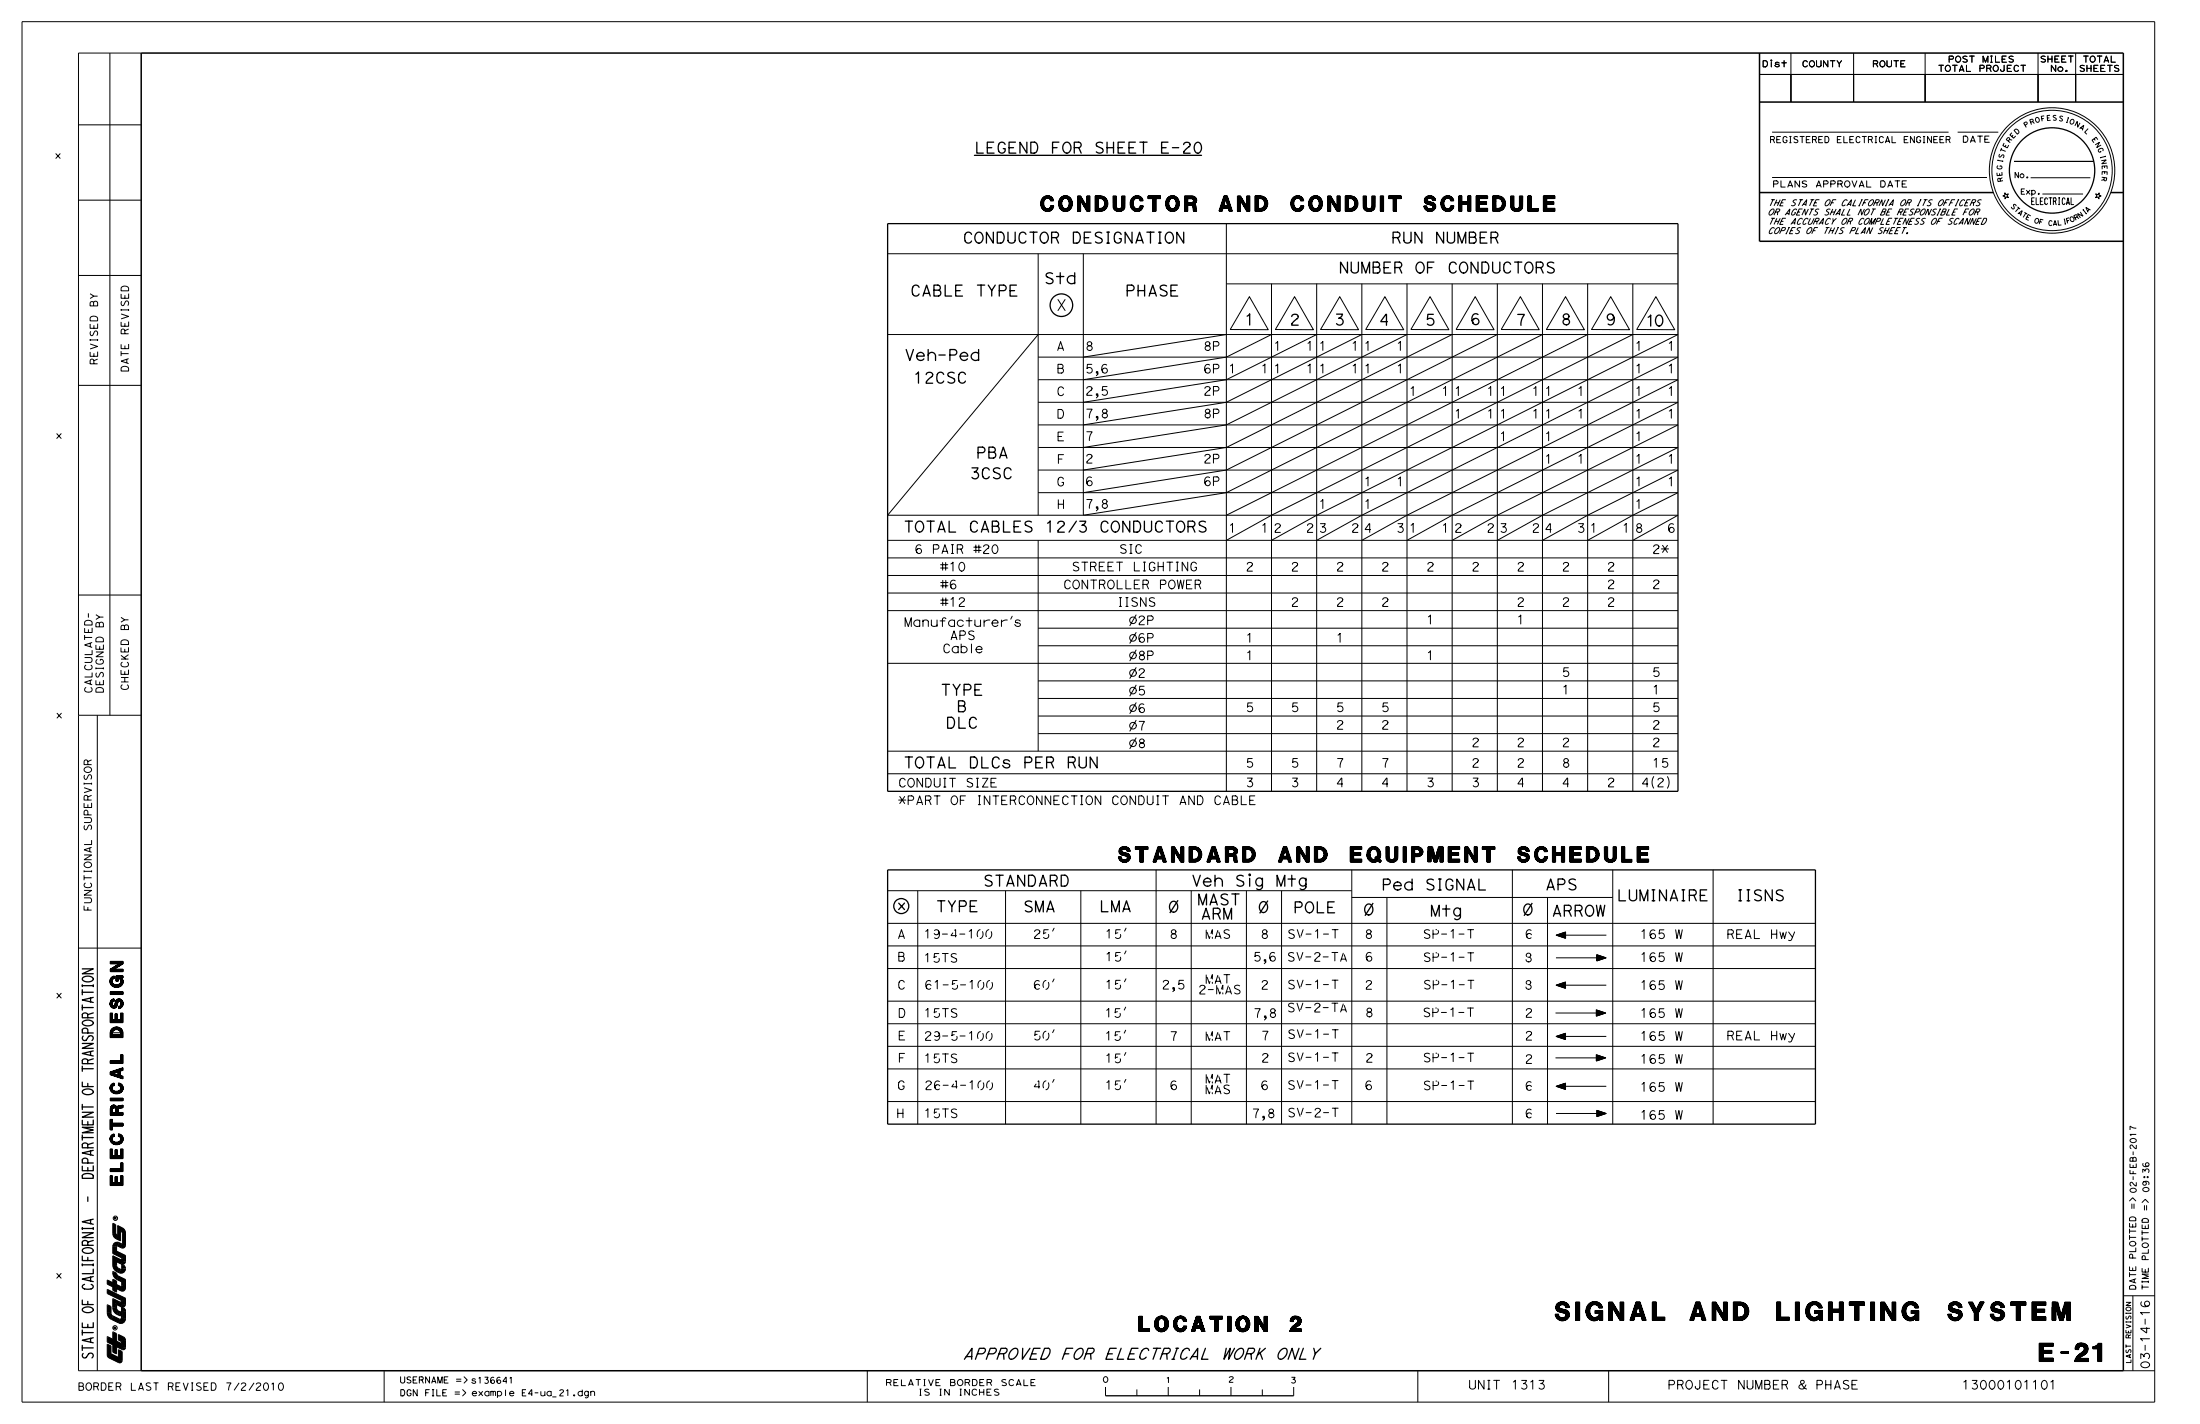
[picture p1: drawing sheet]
<svg xmlns="http://www.w3.org/2000/svg" width="432mm" height="279mm" viewBox="0 0 432 279" stroke-linecap="round" stroke-linejoin="round" font-family="sans-serif">
<g fill="none" stroke="#000" stroke-width=".2">
<path d="M4.3 4.3h418.6v270.8h-418.6zM21.6 10.4v129.9M27.7 10.4h-12.3v258.6h12.3M347.7 12.2v.9M351.5 10.4v9.6M363.8 10.4v9.6M377.8 10.4v9.6M400 10.4v9.6M407.4 10.4v9.6M416.8 14.6h-71.5v5.4h71.5M15.4 24.5h12.3M15.4 39.3h12.3"/>
<path d="M347.8 25.9h34.6M347.8 34.8h42.2M384.2 25.9h8M393.5 37.8l.3 .4 .4-.2-.3 .4 .3 .4-.4-.2-.3 .4v-.4l-.4-.2 .4-.1zM398.6 34.9h11.7M400.9 38.1h7.9M410.9 31.7h-15.6M411.3 38l.4 .2 .3-.4v.5l.4 .2-.4 .1v.4l-.3-.3-.4 .1 .3-.4zM15.4 54h12.3M174.2 49.8h155.1M203.8 49.8v51.3M212.6 49.8v51.3l28.1-4.4 62-31.1"/>
<path d="M240.7 55.7h88.6M240.7 43.9v111.4M245.2 58.2l3.7 6.5h-7.4zM249.6 55.7v99.6M254.1 58.2l3.7 6.5h-7.5zM258.4 55.7v99.6M263 58.2l3.7 6.5h-7.5zM267.3 55.7v99.6M271.8 58.2l3.7 6.5h-7.4zM276.2 55.7v99.6M280.7 58.2l3.7 6.5h-7.5zM285 55.7v99.6"/>
<path d="M289.5 58.2l3.7 6.5h-7.4zM293.9 55.7v99.6M298.4 58.2l3.7 6.5h-7.5zM302.7 55.7v99.6M307.3 58.2l3.7 6.5h-7.5zM311.6 55.7v99.6M316.1 58.2l3.7 6.5h-7.4zM320.5 55.7v99.6M325 58.2l3.7 6.5h-7.5zM15.4 75.6h12.3M174.2 65.6h155.1l-70.9 35.5-8.8 4.9M203.8 70.1h125.5l-62 31-8.9 4.9"/>
<path d="M203.8 74.5h125.5l-53.1 26.6-8.9 4.9M203.8 78.9h125.5l-44.3 22.2-8.8 4.9M203.8 65.6l-29.6 35.5h155.1l-8.8 4.9M240.7 65.6l-28.1 4.5M249.6 65.6l-8.9 4.5-28.1 4.4M258.4 65.6l-17.7 8.9-28.1 4.4M267.3 65.6l-26.6 13.3-28.1 4.5M276.2 65.6l-35.5 17.8-28.1 4.4M285 65.6l-44.3 22.2-28.1 4.4M293.9 65.6l-53.2 26.6-28.1 4.5M311.6 65.6l-70.9 35.5M320.5 65.6l-70.9 35.5-8.9 4.9"/>
<path d="M203.8 83.4h125.5l-35.4 17.7-8.9 4.9M203.8 87.8h125.5l-26.6 13.3-8.8 4.9M203.8 92.2h125.5l-17.7 8.9-8.9 4.9M203.8 96.7h125.5l-8.8 4.4-8.9 4.9M15.4 116.8h12.3M174.2 106h155.1M174.2 112.9h155.1M174.2 116.4h155.1M174.2 119.8h155.1M174.2 109.5h155.1M203.8 106v41.4M174.2 130.2h155.1"/>
<path d="M198.7 120.9l-.3 .6M203.8 126.7h125.5M203.8 123.3h125.5M203.8 133.6h125.5M203.8 137h125.5M223 131l-1.2 2.1M223 134.4l-1.2 2.1M223 137.9l-1.2 2.1M223 124.1l-1.2 2.1M223 120.7l-1.2 2.1M223 127.5l-1.2 2.2M223.6 131.6a.47 .47 0 0 1 .6-.4 .47 .47 0 0 1 .3 .7l-.7 .5-.2 .5h1"/>
<path d="M224.5 138.2a.68 .68 0 0 0-.8 .1 .68 .68 0 0 0-.1 .9l.1 .4M224.6 134.6h-.9l-.1 .8a.58 .58 0 0 1 .9 0 .58 .58 0 0 1 0 .8 .58 .58 0 0 1-.9 0M225.3 125.2h.7a.44 .44 0 0 0 .3-.5 .44 .44 0 0 0-.3-.4h-.7v1.7M225.3 121.7h.7a.44 .44 0 0 0 .3-.4 .44 .44 0 0 0-.3-.5h-.7v1.8M225.3 128.6h.7a.44 .44 0 0 0 .3-.4 .44 .44 0 0 0-.3-.5h-.7v1.8M15.4 140.3h12.3M19.1 140.3v128.7M174.2 147.4h155.1M174.2 151.8h155.1M203.8 140.5h125.5M203.8 143.9h125.5M223 141.3l-1.2 2.1"/>
<path d="M223 144.8l-1.2 2.1M223.6 141.5h1a2.65 2.65 0 0 0-.5 1.8M324.6 152.4a2.16 2.16 0 0 0 0 2.2M327.3 152.4a2.15 2.15 0 0 1 0 2.3M174.2 174.8h91.1M180.1 174.8v45.8M197.4 174.8v45.8M212.1 174.8v45.8M226.9 170.7v49.9M233.8 174.8v45.8M244.6 174.8v45.8M251.5 174.8v45.8"/>
<path d="M265.3 176.1h51.2M265.3 170.7v49.9M272.2 176.1v44.5M296.8 170.7v49.9M303.7 176.1v44.5M316.5 170.7v49.9M336.2 170.7v49.9M15.4 186h12.3M174.2 181.2h182.1M174.2 185.6h182.1M174.2 190h182.1M174.2 196.4h182.1"/>
<path d="M305.4 187.9h9.8M305.4 193.3l1.9-.6v1.2zM305.4 183.5l1.9-.6v1.2zM305.4 183.5h9.9M305.5 193.3h1.8M305.5 183.5h1.8M305.6 193.4h1.7M305.6 193.2h1.7M305.6 183.5h1.7M305.6 183.4h1.7M305.8 193.4h1.5M305.8 183.6h1.5"/>
<path d="M305.8 183.4h1.5M305.9 193.5h1.4M305.9 183.6l1.4 .1M306.1 193.5h1.2M306.1 193.1h1.2M306.1 183.7h1.2M306.1 183.3h1.2M306.2 193.1h1.1M306.2 183.2h1.1M306.3 193.6h1M306.3 183.8h1M306.3 193h1"/>
<path d="M306.4 183.8h.9M306.4 183.2h.9M306.5 193.7h.8M306.5 192.9h.8M306.5 183.9h.8M306.5 183.1h.8M306.6 193.7h.7M306.6 183.9h.7M306.8 193.8h.5M306.8 192.8h.5M306.8 183.9h.5M306.8 183h.5"/>
<path d="M306.9 192.8h.4M307 193.8h.3M307 184h.3M307.1 193.9h.2M307.1 192.7h.2M307.1 184h.2M307.1 182.9h.2M307.2 182.9h.1M307.3 193.2h-1.6M307.3 193.1h-1.4M307.3 192.9h-.7M307.3 183.3h-1.4"/>
<path d="M307.3 183.1h-.7M307.3 183h-.4M313.3 198.9h1.4M313.3 198.6h1.5M313.3 199.2h.7M313.3 198.4h.7M313.3 198.3h.5M313.3 198.2l1.9 .6-1.9 .6zM313.3 199.3h.2M313.3 199.3h.4M313.3 199.1h.9M313.3 199h1.1"/>
<path d="M313.3 198.8h1.7M313.3 198.7h1.8M313.3 198.6h1.3M313.3 198.5h1.2M313.3 198.5h.9M313.3 198.3h.6M313.3 198.2h.2M313.3 199h1.2M313.3 198.5h1M313.3 198.2h.3M313.3 199.3h.1M313.3 198.7h1.6"/>
<path d="M313.4 187.8h1.4M313.4 187.7h1.3M313.4 188.4h.5M313.4 187.5h.5M313.4 187.3l1.8 .6-1.8 .6zM313.4 188.3h.7M313.4 188.2h1.1M313.4 187.9h1.8M313.4 187.8h1.6M313.4 187.7h1.1M313.4 187.6l1 .1M313.4 187.6h.8"/>
<path d="M313.4 187.4h.4M313.4 187.4h.3M313.4 188.5h.1M313.4 187.3h.1M313.4 188h1.6M313.4 188.3h.8M313.4 187.5h.6M313.7 188.5h-.3M313.9 199.2h-.6M314.1 199.1h-.8M314.4 188.2h-1M314.7 188.1l-1.3 .1"/>
<path d="M314.9 188.1h-1.5M314.9 198.9h-1.6M315.2 188h-1.8M315.2 198.8h-9.9M315.3 193.3h-9.9M174.2 200.9h182.1M174.2 205.3h182.1M174.2 209.7h182.1M174.2 216.1h182.1M305.3 207.6h9.9M305.4 218.5h9.9M305.4 203.4h9.9"/>
<path d="M305.4 213.1h9.9M305.4 203.4l1.9-.7v1.3zM305.4 213.1l1.9-.6v1.3zM305.5 203.4h1.8M305.6 203.4h1.7M305.6 203.3h1.7M305.6 213.2h1.7M305.7 213.2l1.6 .1M305.7 213h1.6M305.8 203.5h1.5M305.8 213h1.5M305.9 203.5h1.4"/>
<path d="M305.9 213.3h1.4M306 213.3h1.3M306 213h1.3M306.1 203.6h1.2M306.1 203.1h1.2M306.2 203.1h1.1M306.2 213.4h1.1M306.3 203.6h1M306.3 203.7h1M306.3 203h1M306.3 213.5h1M306.4 213.5h.9"/>
<path d="M306.4 212.8h.9M306.5 203.7h.8M306.5 212.8h.8M306.6 213.5h.7M306.7 203.8h.6M306.7 213.6h.6M306.7 212.7h.6M306.8 203.8h.5M306.8 202.9h.5M306.8 212.7h.5M306.9 202.9h.4M306.9 213.6h.4"/>
<path d="M307 203.9h.3M307 212.6h.3M307.1 203.9h.2M307.1 202.8h.2M307.1 213.7h.2M307.1 212.6h.2M307.2 202.8h.1M307.2 213.7h.1M307.3 203.2l-1.6 .1M307.3 203.2h-1.4M307.3 203h-.9M307.3 202.9l-.7 .1"/>
<path d="M307.3 213.1h-1.8M307.3 212.9h-1.2M307.3 212.8l-1 .1M313.3 207.4h1.4M313.3 207.2h.7M313.3 208h.5M313.3 207.1h.6M313.3 207l1.9 .6-1.9 .6zM313.3 208h.6M313.3 207.8h1.1M313.3 207.8h1.3M313.3 207.5h1.7"/>
<path d="M313.3 207.4l1.6 .1M313.3 207.4h1.3M313.3 207.3h1.1M313.3 207.3h.9M313.3 207.2h.8M313.3 207.1h.4M313.3 207h.3M313.3 208.1h.1M313.3 207h.1M313.3 207.7h1.6M313.3 207.9h.8M313.4 218.5h1.8"/>
<path d="M313.4 218.4h1.7M313.4 218.1l.9 .1M313.4 217.9h.2M313.4 218.6h1.4M313.4 218.3h1.4M313.4 218.9h.7M313.4 218.1h.7M313.4 218.9h.5M313.4 218h.5M313.4 217.9l1.9 .6-1.9 .6zM313.4 218.8h.7M313.4 218.6h1.5"/>
<path d="M313.4 218.4h1.5M313.4 218.2h1.1M313.4 218h.4M313.4 218.3h1.2M313.4 218.8h1M313.4 219h.3M313.6 208.1h-.3M313.6 219l-.2 .1M314 207.9l-.7 .1M314.3 207.8l-1 .1M314.3 218.8h-.9M314.6 218.7h-1.2"/>
<path d="M314.8 207.7h-1.5M315.1 207.6h-1.8M315.1 218.5l-1.7 .1M418 235.6l.6-.6 .6 .6M420.4 235.9l.7-.6 .6 .6M22.1 245.9l1.8 .9M22.1 246.4l.8 1.2M22.1 246.4l1.5 .7h.2l.1-.3M22.1 246.4v1.8a1.64 1.64 0 0 0 2.1 1.5l.4-.5v-.3l-.2-.5-1.5-.8M22.1 251.7l-1.1-.6v.9l1.1 .5M22.1 251.7v-.7l.8 .4v.6M22.1 252.5v.7l.8 .3v-.6"/>
<path d="M22.1 251.7l.8 1.2M22.9 245.5l1.7 .8M22.9 247.6v.9l.8 .6 .2-.2v-.8M22.9 252l-.8 .5M22.9 245.5l-.8 .4M23.1 240.5a1.72 1.72 0 0 1 1.5 1.4v2.6l-.2 .3-.4 .1-1.1-.4v1M23.1 242.4l.6 1.1M23.1 240.5l.6 1.1M23.1 242.4l-.3-.2-.1-.3v-1.6l-.6-.3v2a1.16 1.16 0 0 0 .7 1.1l.9 .4M23.1 240.5v1.9M23.5 255.5l-1.4-.7v1.8a1.56 1.56 0 0 0 1.2 1.5M23.7 241.6l.2 .1 .2 .4v1.8l-.2 .2a1.1 1.1 0 0 0-1.6-.1l-.2 .6v1.3"/>
<path d="M23.7 241.6v1.9M23.8 256.4v.8l-.2 .2a.81 .81 0 0 1-.7-.7M23.8 255.2v.2l-.3 .1M23.9 251.5l-.1 .9-.9-.4M24 246.7v.2M24 248.6h.1M24.2 256.6l-1.3-.6v.6M24.2 256.6l.4 .4v1.8a.91 .91 0 0 1-1.3 .8l-1.4-.7a1.47 1.47 0 0 1-.9-1.3v-1.6l.8 .3v1.4l.1 .3 1.7 .8 .2-.2v-.5h-.5M24.3 248.9h.1M24.5 248.9h.1M24.6 252.7l-.1 .4-.4 .2-1.2-.4M24.6 254.7v1.4l-.4 .4-.4-.1"/>
<path d="M24.6 251.1l-1.4-.7-.3-.6-.8-.3a1.56 1.56 0 0 0 .9 1.6l.9 .4M24.6 246.3v1.4l-.4 .4-.4-.1M24.6 251.1v1.6M24.6 254.7l-.8 .5M24.6 246.3l-.7 .5M24.6 251.1l-.7 .4M24.6 254.7l-3.6-1.7v.8l2.8 1.4M416.7 254.2h6.2M418.6 254.2v14.8M21.8 265.5v-1.4l-.8-.4 .1 2.4 .3 .3 1.9 1a.47 .47 0 0 0 .7-.5v-1.7l-.8-.4v1.4M24.2 262.3l-1-.5v1.1l.6 .3v.4l-.9-.4v-1.5l-.8-.4v1.5l-1.1-.6v1.1l1.1 .6v1.4l.8 .4v-1.5l1.1 .6a.44 .44 0 0 0 .6-.4v-1.7l-.4-.4M24.4 264.4l-.3 .2"/>
<path d="M75.4 269v6.1M170.2 269v6.1M217 272.1v1.8M223.1 272.6v1.3M229.3 272.1v1.8M235.4 272.6v1.3M241.6 272.1v1.8M247.8 272.6v1.3M253.9 272.1v1.8M278.3 269v6.1M315.7 269v6.1M416.8 269h6.1"/>
<circle cx="347.7" cy="11.9" r=".09"/>
<circle cx="402.8" cy="33.4" r="11.8"/>
<circle cx="402.8" cy="33.4" r="12.3"/>
<circle cx="222.4" cy="132.1" r=".65"/>
<circle cx="222.4" cy="125.2" r=".65"/>
<circle cx="222.4" cy="135.5" r=".65"/>
<circle cx="222.4" cy="138.9" r=".65"/>
<circle cx="222.4" cy="121.7" r=".65"/>
<circle cx="222.4" cy="128.6" r=".65"/>
<circle cx="224.1" cy="139.3" r=".49"/>
<circle cx="222.4" cy="142.4" r=".65"/>
<circle cx="222.4" cy="145.8" r=".65"/>
<circle cx="224.1" cy="146.2" r=".49"/>
<circle cx="224.1" cy="145.4" r=".43"/>
<circle cx="22.7" cy="239" r=".43"/>
<circle cx="22.6" cy="260.5" r=".43"/>
</g>
<g fill="none" stroke="#000" stroke-width=".3">
<path d="M27.7 10.4h389.1v258.6h-389.1zM345.3 10.4v36.9h71.5M345.3 37.8h45.9M414.3 37.8h2.5M21.2 251.7l3 1.5M21.2 253.4l3.1 1.5v1l-.2 .3h-.2M21.2 253.5l3 1.5v.9l-.2 .1M21.2 251.5l3.2 1.6M21.3 256.3v1.3a1.17 1.17 0 0 0 .7 1l1.6 .8 .6-.3 .1-.3v-1.5l-.3-.4M21.5 256.3v1.3a1.01 1.01 0 0 0 .6 .9l1.4 .7a.46 .46 0 0 0 .7-.4v-1.5l-.2-.3M22.4 240.3v2a1.45 1.45 0 0 0 1.1 .9M22.4 255.1v1.5a1.34 1.34 0 0 0 1.6 1.2"/>
<path d="M22.4 248.2a1.38 1.38 0 0 0 1.7 1.2l.2-.5M22.4 249.7a1.17 1.17 0 0 0 .7 1.1l1.1 .5v1.7M22.4 251.3v1.9M22.5 240.3v1.7a1.18 1.18 0 0 0 1 1M22.6 242l.2 .5 .7 .4M22.6 255.5l1.3 .7M22.6 255.3l1.4 .7M22.6 255.1v1.5a1.13 1.13 0 0 0 1.4 1M22.6 251.3v2M22.6 248.2a1.11 1.11 0 0 0 1.5 1l.1-.3-.2-.3M22.6 249.8l.3 .7 1.4 .7v1.9M23.2 241.1l.9 .5 .2 .5"/>
<path d="M23.2 241l1 .5 .2 .6M23.2 240.8l1.1 .5M23.2 240.9l1 .5M23.3 241.1v1.7M23.4 241.2v1.7M23.9 256.3l-1.1-.5v.8a.89 .89 0 0 0 1.1 .8l.1-.2M23.9 256.3a.45 .45 0 0 0 .6-.4v-1.1l-3.3-1.6v.5l2.8 1.4-.1 .4-.2 .1-1.4-.6v1.6a1.54 1.54 0 0 0 1.7 1.4M23.9 244.6l-.7-.4-.5 .1-.1 1.4 1.7 .8v1.2l-.4 .1-1.3-.7v1.2M24 241.2l.4 .4 .1 .5M24 246.7l-1.7-.8v-1.3a.73 .73 0 0 1 1-.7l.5 .3 .3-.1 .1-2a.77 .77 0 0 0-.7-.7v1.9a1.47 1.47 0 0 1-1.2-1.3v-1.8l.3 .2v1.5a.76 .76 0 0 0 .6 .7v-1.9a1.48 1.48 0 0 1 1.3 1.2v2.4a.45 .45 0 0 1-.6 .4l-.8-.4-.3 .1v1.2l1.7 .8v1.1a.45 .45 0 0 1-.6 .4l-1.1-.5v.9a1 1 0 0 0 1.2 .8v-.8l.4 .2 .1 .4M24 248.4l.3 .5M24 246.9l-.1 .2-.4 .1-1.2-.6v1.6a1.53 1.53 0 0 0 1.9 1.4l.3-.7"/>
<path d="M24.1 255.3a.49 .49 0 0 1-.7 .4M24.1 258.6a.56 .56 0 0 1-.8 .5M24.2 256.7l-.2-.1v2l-.3 .4-.3-.1-1.6-.8-.1-.4v-1.3l-.5-.2a2.39 2.39 0 0 0 .4 2.4l1.8 .9a.79 .79 0 0 0 1.1-.7v-1.5l-.3-.6M24.2 244.3l-.2 .1-.9-.4-.4 .1-.2 .3-.1 1.4 1.8 .8v.9l-.2 .1-1.6-.8v1.5M24.2 252.2a.46 .46 0 0 1-.7 .5M24.2 246.9a.49 .49 0 0 1-.7 .5M24.3 241.9v2.4M24.3 255.3l-.3 .5-.6 .1M24.3 252.2l-.3 .6h-.6M24.3 246.9l-.3 .6h-.6M24.3 244.3v.2l-.4 .1M24.3 243.9l-.3 .4h-.2"/>
<path d="M24.4 241.9v2.4M24.5 252.7v-1.6l-1.3-.6-.4-.6-.5-.2a1.33 1.33 0 0 0 .7 1.2l1 .5v.8l-.2 .3-1-.4v-.7l-.5-.2v.7l-1.1-.6v.6l1.1 .5v.7l.5 .2v-.6l1 .5a.49 .49 0 0 0 .7-.5M21.2 262.6l2.8 1.4v-1l-.6-.3M21.2 263.1l2.9 1.5 .3-.2M21.2 263.2l1.1 .6M21.2 262.4l1.1 .6M21.2 263l3 1.5M21.2 263.9l.5 .3M21.3 265.9l.2 .3 1.9 .9 .3-.2M21.3 264v1.9M21.4 266l2.2 1.1M21.4 264v1.9l2.2 1.1v-1.9"/>
<path d="M21.5 264.1v1.7l2 1v-1.7M21.7 265.7l1.7 .9M21.7 265.6l1.7 .8M22.3 261.5l.5 .2M22.3 265.2l.5 .3M22.4 261.6v3.7M22.5 261.6v3.7M22.6 261.7v3.7M22.8 263.2l1.2 .6M23.4 262l.8 .4 .3 .4v1.6l-.1 .2-.3 .1-1.3-.6M23.4 262.2l.9 .4 .1 .4M23.4 262.4l.9 .5v1.5l-3.1-1.6"/>
<path d="M23.4 262.9l.6 .3M23.4 262.6l.7 .4v1.2l-2.9-1.5M23.4 262.3l.9 .5M23.4 265l.5 .3-.1 1.6-.2 .4-2.1-1-.3-.4M23.7 265.2v1.8"/>
</g>
<g fill="none" stroke="#000" stroke-width=".25">
<path d="M191.3 30.5h44.5M174.2 43.9h155.1v111.4h-155.1zM174.2 170.7h182.1v49.9h-182.1zM231.2 176.6l-1.6 2.5M245.3 172.3v1.6M248.9 176.7l-1.7 2.5M269.5 177.2l-1.6 2.5M300.7 177.2l-1.6 2.5M16.2 193.2v.4M16.2 194.2v1M16.2 197.2v1M16.2 197.7h2.1"/>
<path d="M16.2 194.7h2.1M16.2 193.4h2.1M16.2 190.1h2.1l-2.1 1h2.1M16.3 191.8l.3-.2a1.27 1.27 0 0 1 1.7 .5 1.28 1.28 0 0 1-2.1-.1zM17.2 199.1a.59 .59 0 0 0-.5-.4 .59 .59 0 0 0-.5 .4v.6h2.1M17.8 195.8v.8M18.3 195.7l-2.1 .5 2.1 .5M18.3 193.2v.4M18.3 198.7l-1.1 .4v.6M16.2 212.3v.9h2.1M16.2 209.2v1M16.2 216.7v1"/>
<path d="M16.2 217.2h2.1M16.2 209.7h2.1M16.2 218.2h2.1l-2.1 1h2.1M16.2 204.7h2.1l-2.1 1h2.1M16.3 214l.3-.2a1.27 1.27 0 0 1 1.7 .4 1.28 1.28 0 0 1-2.1 0zM16.3 200.5l.3-.3a1.27 1.27 0 0 1 1.7 .5 1.28 1.28 0 0 1-2.1 0zM16.3 203.3a.51 .51 0 0 0 .1 .8 .51 .51 0 0 0 .8-.4 .55 .55 0 0 1 .8-.5 .55 .55 0 0 1 0 1M17.2 208.1a.59 .59 0 0 0-.5-.4 .59 .59 0 0 0-.5 .4v.6h2.1M17.2 212.6v.6M17.2 202.7v-.6a.6 .6 0 0 0-.5-.4 .6 .6 0 0 0-.5 .4v.6h2.1M17.8 206.3v.8M18.3 219.8v.9h-2.1v-.9"/>
<path d="M18.3 206.2l-2.1 .5 2.1 .5M18.3 207.7l-1.1 .4v.6M16.2 222.7v1M16.2 223.2h2.1M16.2 230.6a1.59 1.59 0 0 1 2.1 .1v.5h-2.1zM17.2 224.6a.59 .59 0 0 0-.5-.3 .59 .59 0 0 0-.5 .3v.6h2.1M17.2 234.8v.9M17.2 220.1v.6M17.2 229.1v.6M17.2 228.2v-.6a.6 .6 0 0 0-.5-.4 .6 .6 0 0 0-.5 .4v.6h2.1M17.8 225.8v.8M17.8 239.3v.8"/>
<path d="M18.3 239.2l-2.1 .5 2.1 .5M18.3 228.8v.9h-2.1v-.9M18.3 225.7l-2.1 .5 2.1 .5M18.3 224.3l-1.1 .3v.6M18.3 221.2h-2.1l2.1 .5-2.1 .5h2.1M16.2 255.1v.9h2.1M16.2 246.5v.8h2.1M16.2 240.9v.3M16.2 248v.4M16.2 248.2h2.1M16.2 241h2.1M16.2 241.9h2.1l-2.1 .9h2.1"/>
<path d="M16.3 256.7l.3-.2a1.27 1.27 0 0 1 1.7 .5 1.28 1.28 0 0 1-2.1-.1zM16.3 245.1l.3-.2a1.27 1.27 0 0 1 1.7 .5 1.28 1.28 0 0 1-2.1-.1zM16.6 252a.49 .49 0 0 0-.4 .6 .49 .49 0 0 0 .6 .3 1.09 1.09 0 0 0 1.5-.5l-.4-.4M17.2 243.7a.59 .59 0 0 0-.5-.3 .59 .59 0 0 0-.5 .3v.6h2.1M17.2 246.7v.6M17.2 255.3v.7M17.2 259.8v.7M17.8 250.6v.8M18.3 259.5v1h-2.1v-.9M18.3 250.5l-2.1 .5 2.1 .5M18.3 249v.9h-2.1M18.3 240.9v.3"/>
<path d="M18.3 248v.4M18.3 243.4l-1.1 .3v.6M16.2 261v1M16.2 264v1M16.2 264.5h2.1M16.2 261.5h2.1M16.3 265.6a.51 .51 0 0 0 .1 .8 .51 .51 0 0 0 .8-.4 .55 .55 0 0 1 .8-.5 .55 .55 0 0 1 0 .9M17.8 262.6v.8M18.3 262.5l-2.1 .5 2.1 .5M21.2 262.4v.8M21.2 263.9v2M21.7 264.2v1.5"/>
<path d="M22.3 261.5v3.7M22.8 261.7v3.8M23.4 262v.9M23.4 265v1.6M24.4 263v1.4M217 273.9h36.9"/>
<circle cx="402.8" cy="33.4" r="8.4"/>
<circle cx="208.3" cy="59.9" r="2.21"/>
<circle cx="176.9" cy="177.8" r="1.48"/>
<circle cx="245.3" cy="171.6" r=".15"/>
</g>
<path d="M206.6 182.7l.3-.6M206.6 192.7l.3-.6M220.7 198.2l.2-.6M220.7 192.6l.3-.6M220.7 182.7l.3-.6M220.7 187.2l.3-.6M206.6 202.6l.3-.6M206.6 212.4l.3-.6M220.7 202.7l.2-.6M220.7 207.1l.3-.6M220.7 212.4l.3-.6" fill="none" stroke="#000" stroke-width=".2" stroke-dasharray="1.7 .6"/>
<g font-size="3.6">
<text x="305.2" y="259.1">SIGNAL AND LIGHTING SYSTEM</text>
<text x="400.2" y="267.1">E-21</text>
</g>
<g font-size="3">
<text x="204.3" y="41.4">CONDUCTOR AND CONDUIT SCHEDULE</text>
<text x="219.5" y="169.1">STANDARD AND EQUIPMENT SCHEDULE</text>
<text x="223.6" y="261.2">LOCATION 2</text>
</g>
<g font-size="2.5">
<text x="24.1" y="195.1" transform="rotate(-90 24.1 195.1)">IG N</text>
<text x="24.1" y="203.6" transform="rotate(-90 24.1 203.6)">D ES</text>
<text x="24.1" y="216" transform="rotate(-90 24.1 216)">IC A L</text>
<text x="24.1" y="232.6" transform="rotate(-90 24.1 232.6)">ELEC TR</text>
</g>
<g font-size="2.2">
<text x="191.3" y="30">LEGEND FOR SHEET E-20</text>
<text x="188.9" y="47.7">CONDUCTOR DESIGNATION</text>
<text x="273" y="47.7">RUN NUMBER</text>
<text x="262.7" y="53.6">NUMBER OF CONDUCTORS</text>
<text x="178.6" y="58.1">CABLE TYPE</text>
<text x="204.9" y="55.7">Std</text>
<text x="220.8" y="58.1">PHASE</text>
<text x="207.2" y="60.9">X</text>
<text x="244.2" y="63.8">1</text>
<text x="253.1" y="63.8">2</text>
<text x="261.8" y="63.8">3</text>
<text x="270.6" y="63.8">4</text>
<text x="279.7" y="63.8">5</text>
<text x="288.5" y="63.7">6</text>
<text x="297.4" y="63.8">7</text>
<text x="306.3" y="63.7">8</text>
<text x="315" y="63.7">9</text>
<text x="177.5" y="70.7">Veh-Ped</text>
<text x="179.2" y="75.2">12CSC</text>
<text x="191.6" y="89.9">PBA</text>
<text x="190.3" y="93.9">3CSC</text>
<text x="177.3" y="104.4">TOTAL CABLES 12/3 CONDUCTORS</text>
<text x="184.6" y="136.4">TYPE</text>
<text x="185.6" y="142.9">DLC</text>
<text x="187.7" y="139.7">B</text>
<text x="177.3" y="150.7">TOTAL DLCs PER RUN</text>
<text x="193" y="173.9">STANDARD</text>
<text x="233.8" y="173.9">Veh Sig Mtg</text>
<text x="183.6" y="178.9">TYPE</text>
<text x="200.8" y="178.9">SMA</text>
<text x="215.7" y="178.9">LMA</text>
<text x="229.3" y="179">O</text>
<text x="235" y="177.6">MAST</text>
<text x="246.9" y="179">O</text>
<text x="253.8" y="179.1">POLE</text>
<text x="267.6" y="179.5">O</text>
<text x="271.1" y="174.6">Ped SIGNAL</text>
<text x="280.7" y="179.8">Mtg</text>
<text x="298.8" y="179.5">O</text>
<text x="303.3" y="174.6">APS</text>
<text x="304.5" y="179.8">ARROW</text>
<text x="317.3" y="176.7">LUMINAIRE</text>
<text x="340.8" y="176.7">IISNS</text>
<text x="235.6" y="180.4">ARM</text>
<text x="188.9" y="266.7">APPROVED FOR ELECTRICAL WORK ONLY</text>
</g>
<text font-size="2.1" x="322.9" y="64">10</text>
<g font-size="1.7">
<text x="207.3" y="68.8">A</text>
<text x="213" y="68.8">8</text>
<text x="236.1" y="68.8">8P</text>
<text x="249.9" y="68.8">1</text>
<text x="256.3" y="68.8">1</text>
<text x="258.8" y="68.8">1</text>
<text x="265.1" y="68.8">1</text>
<text x="267.6" y="68.8">1</text>
<text x="274" y="68.8">1</text>
<text x="320.8" y="68.8">1</text>
<text x="327.2" y="68.8">1</text>
<text x="207.3" y="73.2">B</text>
<text x="207.3" y="77.6">C</text>
<text x="213" y="73.2">5,6</text>
<text x="213" y="77.6">2,5</text>
<text x="236.1" y="73.2">6P</text>
<text x="236.1" y="77.6">2P</text>
<text x="241.1" y="73.2">1</text>
<text x="247.4" y="73.2">1</text>
<text x="249.9" y="73.2">1</text>
<text x="256.3" y="73.2">1</text>
<text x="258.8" y="73.2">1</text>
<text x="265.1" y="73.2">1</text>
<text x="267.6" y="73.2">1</text>
<text x="274" y="73.2">1</text>
<text x="276.5" y="77.6">1</text>
<text x="282.9" y="77.6">1</text>
<text x="285.4" y="77.6">1</text>
<text x="291.7" y="77.6">1</text>
<text x="294.2" y="77.6">1</text>
<text x="300.6" y="77.6">1</text>
<text x="303.1" y="77.6">1</text>
<text x="309.5" y="77.6">1</text>
<text x="320.8" y="73.2">1</text>
<text x="320.8" y="77.6">1</text>
<text x="327.2" y="73.2">1</text>
<text x="327.2" y="77.6">1</text>
<text x="207.3" y="82.1">D</text>
<text x="213" y="82">7,8</text>
<text x="236.1" y="82">8P</text>
<text x="285.4" y="82">1</text>
<text x="291.7" y="82">1</text>
<text x="294.2" y="82">1</text>
<text x="300.6" y="82">1</text>
<text x="303.1" y="82">1</text>
<text x="309.5" y="82">1</text>
<text x="320.8" y="82">1</text>
<text x="327.2" y="82">1</text>
<text x="207.4" y="86.5">E</text>
<text x="213" y="86.4">7</text>
<text x="294.2" y="86.5">1</text>
<text x="303.1" y="86.5">1</text>
<text x="320.8" y="86.5">1</text>
<text x="207.3" y="95.4">G</text>
<text x="207.4" y="90.9">F</text>
<text x="213" y="90.9">2</text>
<text x="213" y="95.3">6</text>
<text x="236.1" y="90.9">2P</text>
<text x="236.1" y="95.3">6P</text>
<text x="267.6" y="95.3">1</text>
<text x="274" y="95.3">1</text>
<text x="303.1" y="90.9">1</text>
<text x="309.5" y="90.9">1</text>
<text x="320.8" y="90.9">1</text>
<text x="320.8" y="95.3">1</text>
<text x="327.2" y="90.9">1</text>
<text x="327.2" y="95.3">1</text>
<text x="207.4" y="99.8">H</text>
<text x="213" y="99.7">7,8</text>
<text x="258.8" y="99.8">1</text>
<text x="267.6" y="99.8">1</text>
<text x="320.8" y="99.8">1</text>
<text x="241.1" y="104.5">1</text>
<text x="247.4" y="104.5">1</text>
<text x="249.9" y="104.5">2</text>
<text x="256.3" y="104.5">2</text>
<text x="258.8" y="104.5">3</text>
<text x="265.1" y="104.5">2</text>
<text x="267.6" y="104.5">4</text>
<text x="274" y="104.5">3</text>
<text x="276.5" y="104.5">1</text>
<text x="282.9" y="104.5">1</text>
<text x="285.4" y="104.5">2</text>
<text x="291.7" y="104.5">2</text>
<text x="294.2" y="104.5">3</text>
<text x="300.6" y="104.5">2</text>
<text x="303.1" y="104.5">4</text>
<text x="309.5" y="104.5">3</text>
<text x="312" y="104.5">1</text>
<text x="318.3" y="104.5">1</text>
<text x="320.8" y="104.5">8</text>
<text x="327.2" y="104.5">6</text>
<text x="179.5" y="108.6">6 PAIR #20</text>
<text x="184.5" y="112">#10</text>
<text x="210.3" y="112">STREET LIGHTING</text>
<text x="219.6" y="108.6">SIC</text>
<text x="244.4" y="112.1">2</text>
<text x="253.3" y="112.1">2</text>
<text x="262.2" y="112.1">2</text>
<text x="271" y="112.1">2</text>
<text x="279.9" y="112.1">2</text>
<text x="288.8" y="112.1">2</text>
<text x="297.6" y="112.1">2</text>
<text x="306.5" y="112.1">2</text>
<text x="315.4" y="112.1">2</text>
<text x="324.2" y="108.6">2*</text>
<text x="184.5" y="115.5">#6</text>
<text x="184.5" y="119">#12</text>
<text x="208.7" y="115.5">CONTROLLER POWER</text>
<text x="219.3" y="119">IISNS</text>
<text x="253.3" y="119">2</text>
<text x="262.2" y="119">2</text>
<text x="271" y="119">2</text>
<text x="297.6" y="119">2</text>
<text x="306.5" y="119">2</text>
<text x="315.4" y="115.5">2</text>
<text x="315.4" y="119">2</text>
<text x="324.2" y="115.5">2</text>
<text x="177.4" y="122.9">Manufacturer’s</text>
<text x="186.4" y="125.5">APS</text>
<text x="222.3" y="122.6">2P</text>
<text x="279.9" y="122.4">1</text>
<text x="297.6" y="122.4">1</text>
<text x="184.9" y="128.1">Cable</text>
<text x="222.3" y="126">6P</text>
<text x="222.3" y="129.5">8P</text>
<text x="244.4" y="129.5">1</text>
<text x="244.4" y="126">1</text>
<text x="262.2" y="126">1</text>
<text x="279.9" y="129.5">1</text>
<text x="306.5" y="132.7">5</text>
<text x="306.5" y="136.2">1</text>
<text x="324.2" y="132.7">5</text>
<text x="324.2" y="136.2">1</text>
<text x="244.4" y="139.6">5</text>
<text x="253.3" y="139.6">5</text>
<text x="262.2" y="143.1">2</text>
<text x="262.2" y="139.6">5</text>
<text x="271" y="143.1">2</text>
<text x="271" y="139.6">5</text>
<text x="324.2" y="139.6">5</text>
<text x="324.2" y="143.1">2</text>
<text x="288.8" y="146.5">2</text>
<text x="297.6" y="146.5">2</text>
<text x="306.5" y="146.5">2</text>
<text x="324.2" y="146.5">2</text>
<text x="176.3" y="154.4">CONDUIT SIZE</text>
<text x="244.4" y="150.5">5</text>
<text x="244.4" y="154.4">3</text>
<text x="253.3" y="150.5">5</text>
<text x="253.3" y="154.4">3</text>
<text x="262.2" y="150.5">7</text>
<text x="262.2" y="154.4">4</text>
<text x="271" y="150.5">7</text>
<text x="271" y="154.4">4</text>
<text x="279.9" y="154.4">3</text>
<text x="288.8" y="150.5">2</text>
<text x="288.8" y="154.4">3</text>
<text x="297.6" y="150.5">2</text>
<text x="297.6" y="154.4">4</text>
<text x="306.5" y="150.5">8</text>
<text x="306.5" y="154.4">4</text>
<text x="315.4" y="154.4">2</text>
<text x="322.1" y="154.4">4(2)</text>
<text x="324.2" y="150.5">15</text>
<text x="176.2" y="157.9">*PART OF INTERCONNECTION CONDUIT AND CABLE</text>
<text x="176.1" y="178.5">x</text>
<text x="176.1" y="184.1">A</text>
<text x="181.2" y="184.1">19-4-100</text>
<text x="202.7" y="184.1">25’</text>
<text x="216.8" y="184.1">15’</text>
<text x="229.5" y="184.1">8</text>
<text x="236.5" y="184.1">MAS</text>
<text x="247.3" y="184.1">8</text>
<text x="252.6" y="184.1">SV-1-T</text>
<text x="267.8" y="184.1">8</text>
<text x="279.2" y="184.1">SP-1-T</text>
<text x="299.2" y="184.1">6</text>
<text x="321.8" y="184.2">165 W</text>
<text x="338.8" y="184.2">REAL Hwy</text>
<text x="176.1" y="188.6">B</text>
<text x="181.2" y="188.8">15TS</text>
<text x="216.8" y="188.6">15’</text>
<text x="245.9" y="188.6">5,6</text>
<text x="252.6" y="188.6">SV-2-TA</text>
<text x="267.8" y="188.6">6</text>
<text x="279.2" y="188.7">SP-1-T</text>
<text x="299.1" y="188.7">8</text>
<text x="321.8" y="188.7">165 W</text>
<text x="176.1" y="194.1">C</text>
<text x="181.4" y="194.1">61-5-100</text>
<text x="202.7" y="194.1">60’</text>
<text x="216.8" y="194.1">15’</text>
<text x="228" y="194.1">2,5</text>
<text x="235.1" y="195">2-MAS</text>
<text x="236.5" y="193">MAT</text>
<text x="247.4" y="194.1">2</text>
<text x="252.6" y="194">SV-1-T</text>
<text x="267.8" y="194.1">2</text>
<text x="279.3" y="194.1">SP-1-T</text>
<text x="299.1" y="194.1">8</text>
<text x="321.8" y="194.1">165 W</text>
<text x="176.2" y="199.6">D</text>
<text x="181.3" y="199.6">15TS</text>
<text x="216.8" y="199.6">15’</text>
<text x="246" y="199.6">7,8</text>
<text x="252.6" y="198.6">SV-2-TA</text>
<text x="252.6" y="203.8">SV-1-T</text>
<text x="267.9" y="199.5">8</text>
<text x="279.2" y="199.5">SP-1-T</text>
<text x="299.2" y="199.6">2</text>
<text x="321.8" y="199.6">165 W</text>
<text x="176.2" y="204">E</text>
<text x="176.2" y="208.4">F</text>
<text x="181.3" y="208.5">15TS</text>
<text x="181.3" y="204.1">29-5-100</text>
<text x="202.7" y="204">50’</text>
<text x="216.8" y="204.1">15’</text>
<text x="216.8" y="208.5">15’</text>
<text x="229.5" y="204.1">7</text>
<text x="236.5" y="204.1">MAT</text>
<text x="247.5" y="204">7</text>
<text x="247.5" y="208.4">2</text>
<text x="252.6" y="208.3">SV-1-T</text>
<text x="267.9" y="208.4">2</text>
<text x="279.2" y="208.4">SP-1-T</text>
<text x="299.2" y="204.1">2</text>
<text x="299.2" y="208.6">2</text>
<text x="321.8" y="204.1">165 W</text>
<text x="321.8" y="208.6">165 W</text>
<text x="338.8" y="204">REAL Hwy</text>
<text x="176" y="213.8">G</text>
<text x="181.4" y="213.8">26-4-100</text>
<text x="202.7" y="213.8">40’</text>
<text x="216.8" y="213.8">15’</text>
<text x="229.5" y="213.8">6</text>
<text x="236.5" y="214.6">MAS</text>
<text x="236.5" y="212.5">MAT</text>
<text x="247.4" y="213.8">6</text>
<text x="252.6" y="213.7">SV-1-T</text>
<text x="267.8" y="213.8">6</text>
<text x="279.2" y="213.8">SP-1-T</text>
<text x="299.2" y="213.9">6</text>
<text x="321.8" y="214.1">165 W</text>
<text x="175.9" y="219.3">H</text>
<text x="181.3" y="219.3">15TS</text>
<text x="245.6" y="219.3">7,8</text>
<text x="252.6" y="219.2">SV-2-T</text>
<text x="299.2" y="219.3">6</text>
<text x="321.8" y="219.6">165 W</text>
<text x="421.9" y="268.7" transform="rotate(-90 421.9 268.7)">03-14-16</text>
<text x="288.2" y="272.6">UNIT</text>
<text x="296.6" y="272.6">1313</text>
<text x="327.3" y="272.6">PROJECT NUMBER &amp; PHASE</text>
<text x="385" y="272.6">13000101101</text>
</g>
<g font-size="1.5">
<text x="19.2" y="60.3" transform="rotate(-90 19.2 60.3)">BY</text>
<text x="25.2" y="65.7" transform="rotate(-90 25.2 65.7)">REVISED</text>
<text x="19.2" y="71.6" transform="rotate(-90 19.2 71.6)">REVISED</text>
<text x="25.2" y="73.1" transform="rotate(-90 25.2 73.1)">DATE</text>
<text x="20.3" y="123.3" transform="rotate(-90 20.3 123.3)">BY</text>
<text x="25.2" y="123.8" transform="rotate(-90 25.2 123.8)">BY</text>
<text x="18.1" y="136.1" transform="rotate(-90 18.1 136.1)">CALCULATED-</text>
<text x="20.3" y="136.1" transform="rotate(-90 20.3 136.1)">DESIGNED</text>
<text x="25.2" y="135.5" transform="rotate(-90 25.2 135.5)">CHECKED</text>
<text x="18" y="163.1" transform="rotate(-90 18 163.1)">SUPERVISOR</text>
<text x="18" y="178.8" transform="rotate(-90 18 178.8)">FUNCTIONAL</text>
<text x="15.2" y="272.8">BORDER LAST REVISED 7/2/2010</text>
</g>
<g font-size="1.3">
<text x="11" y="31.1">x</text>
<text x="398.6" y="40.1">ELECTRICAL</text>
<text x="11" y="86">x</text>
<text x="11" y="140.9">x</text>
<text x="11" y="195.8">x</text>
<text x="11" y="250.8">x</text>
</g>
<g font-size="1.2">
<text x="345.8" y="13.1">Dist</text>
<text x="353.6" y="13.1">COUNTY</text>
<text x="367.5" y="13.1">ROUTE</text>
<text x="380.3" y="14">TOTAL PROJECT</text>
<text x="382.3" y="12.2">POST MILES</text>
<text x="400.3" y="12.2">SHEET</text>
<text x="402.4" y="14">No.</text>
<text x="408" y="14">SHEETS</text>
<text x="408.7" y="12.2">TOTAL</text>
<text x="347.3" y="28">REGISTERED ELECTRICAL ENGINEER</text>
<text x="385.1" y="27.9">DATE</text>
<text x="346.9" y="40.4">THE STATE OF CALIFORNIA OR ITS OFFICERS</text>
<text x="347.8" y="36.7">PLANS APPROVAL DATE</text>
<text x="346.9" y="45.9">COPIES OF THIS PLAN SHEET.</text>
<text x="346.9" y="44">THE ACCURACY OR COMPLETENESS OF SCANNED</text>
<text x="346.9" y="42.2">OR AGENTS SHALL NOT BE RESPONSIBLE FOR</text>
<text x="419.2" y="237.3" transform="rotate(-90 419.2 237.3)">=&gt; 02-FEB-2017</text>
<text x="421.7" y="237.6" transform="rotate(-90 421.7 237.6)">=&gt;</text>
<text x="421.8" y="234" transform="rotate(-90 421.8 234)">09:36</text>
<text x="419.2" y="247.1" transform="rotate(-90 419.2 247.1)">PLOTTED</text>
<text x="421.7" y="247.4" transform="rotate(-90 421.7 247.4)">PLOTTED</text>
<text x="419.2" y="253.2" transform="rotate(-90 419.2 253.2)">DATE</text>
<text x="421.7" y="253.2" transform="rotate(-90 421.7 253.2)">TIME</text>
<text x="78.4" y="271.4">USERNAME =&gt; s136641</text>
<text x="78.4" y="273.9">DGN FILE =&gt;</text>
<text x="92.5" y="273.9">example E4-ua_21.dgn</text>
<text x="173.7" y="271.9">RELATIVE BORDER SCALE</text>
<text x="180.1" y="273.8">IS IN INCHES</text>
</g>
<g font-size="1.1">
<text x="396.5" y="38.1">Exp.</text>
<text x="216.3" y="271.2">0</text>
<text x="228.7" y="271.3">1</text>
<text x="241" y="271.2">2</text>
<text x="253.2" y="271.4">3</text>
</g>
<g font-size="1">
<text x="400.6" y="23.8" transform="rotate(-10 400.6 23.8)">F</text>
<text x="401.7" y="23.7" transform="rotate(-4 401.7 23.7)">E</text>
<text x="402.8" y="23.6" transform="rotate(1 402.8 23.6)">S</text>
<text x="404" y="23.6" transform="rotate(12 404 23.6)">S</text>
<text x="405.2" y="23.9" transform="rotate(17 405.2 23.9)">I</text>
<text x="393.9" y="29.2" transform="rotate(-63 393.9 29.2)">E</text>
<text x="394.4" y="28.1" transform="rotate(-53 394.4 28.1)">R</text>
<text x="395.1" y="27.3" transform="rotate(-47 395.1 27.3)">E</text>
<text x="395.8" y="26.4" transform="rotate(-42 395.8 26.4)">D</text>
<text x="397.5" y="25.1" transform="rotate(-31 397.5 25.1)">P</text>
<text x="398.6" y="24.5" transform="rotate(-20 398.6 24.5)">R</text>
<text x="399.5" y="24.1" transform="rotate(-15 399.5 24.1)">O</text>
<text x="406.1" y="24.2" transform="rotate(22 406.1 24.2)">O</text>
<text x="407.1" y="24.6" transform="rotate(28 407.1 24.6)">N</text>
<text x="408" y="25.1" transform="rotate(33 408 25.1)">A</text>
<text x="409" y="25.8" transform="rotate(44 409 25.8)">L</text>
<text x="410.5" y="27.4" transform="rotate(55 410.5 27.4)">E</text>
<text x="411.1" y="28.3" transform="rotate(60 411.1 28.3)">N</text>
<text x="411.6" y="29.2" transform="rotate(65 411.6 29.2)">G</text>
<text x="392.9" y="33.4" transform="rotate(-85 392.9 33.4)">G</text>
<text x="393" y="34.5" transform="rotate(-96 393 34.5)">E</text>
<text x="393" y="32.1" transform="rotate(-79 393 32.1)">I</text>
<text x="393.2" y="35.6" transform="rotate(-101 393.2 35.6)">R</text>
<text x="393.2" y="31.2" transform="rotate(-74 393.2 31.2)">S</text>
<text x="393.5" y="30.2" transform="rotate(-69 393.5 30.2)">T</text>
<text x="395.3" y="34.9">No.</text>
<text x="412.2" y="30.4" transform="rotate(76 412.2 30.4)">I</text>
<text x="412.4" y="31.3" transform="rotate(81 412.4 31.3)">N</text>
<text x="412.5" y="34.6" transform="rotate(98 412.5 34.6)">R</text>
<text x="412.6" y="32.4" transform="rotate(87 412.6 32.4)">E</text>
<text x="412.6" y="33.5" transform="rotate(92 412.6 33.5)">E</text>
<text x="394.6" y="40.5" transform="rotate(46 394.6 40.5)">S</text>
<text x="395.2" y="41.2" transform="rotate(41 395.2 41.2)">T</text>
<text x="395.9" y="41.8" transform="rotate(37 395.9 41.8)">A</text>
<text x="409.7" y="41.8" transform="rotate(-43 409.7 41.8)">A</text>
<text x="396.7" y="42.4" transform="rotate(32 396.7 42.4)">T</text>
<text x="397.5" y="42.9" transform="rotate(27 397.5 42.9)">E</text>
<text x="399.1" y="43.6" transform="rotate(18 399.1 43.6)">O</text>
<text x="400.1" y="43.9" transform="rotate(13 400.1 43.9)">F</text>
<text x="401.9" y="44.2" transform="rotate(4 401.9 44.2)">C</text>
<text x="402.9" y="44.3" transform="rotate(-1 402.9 44.3)">A</text>
<text x="403.8" y="44.2" transform="rotate(-6 403.8 44.2)">L</text>
<text x="404.9" y="44.1" transform="rotate(-10 404.9 44.1)">I</text>
<text x="405.6" y="43.9" transform="rotate(-15 405.6 43.9)">F</text>
<text x="406.4" y="43.7" transform="rotate(-24 406.4 43.7)">O</text>
<text x="407.3" y="43.3" transform="rotate(-29 407.3 43.3)">R</text>
<text x="408.2" y="42.8" transform="rotate(-34 408.2 42.8)">N</text>
<text x="409.1" y="42.2" transform="rotate(-39 409.1 42.2)">I</text>
<text x="418.3" y="262.7" transform="rotate(-90 418.3 262.7)">REVISION</text>
<text x="418.3" y="267.6" transform="rotate(-90 418.3 267.6)">LAST</text>
</g>
<g font-size=".5">
<text x="22.9" y="239.3" transform="rotate(-90 22.9 239.3)">R</text>
<text x="22.8" y="260.8" transform="rotate(-90 22.8 260.8)">R</text>
</g>
</svg>
